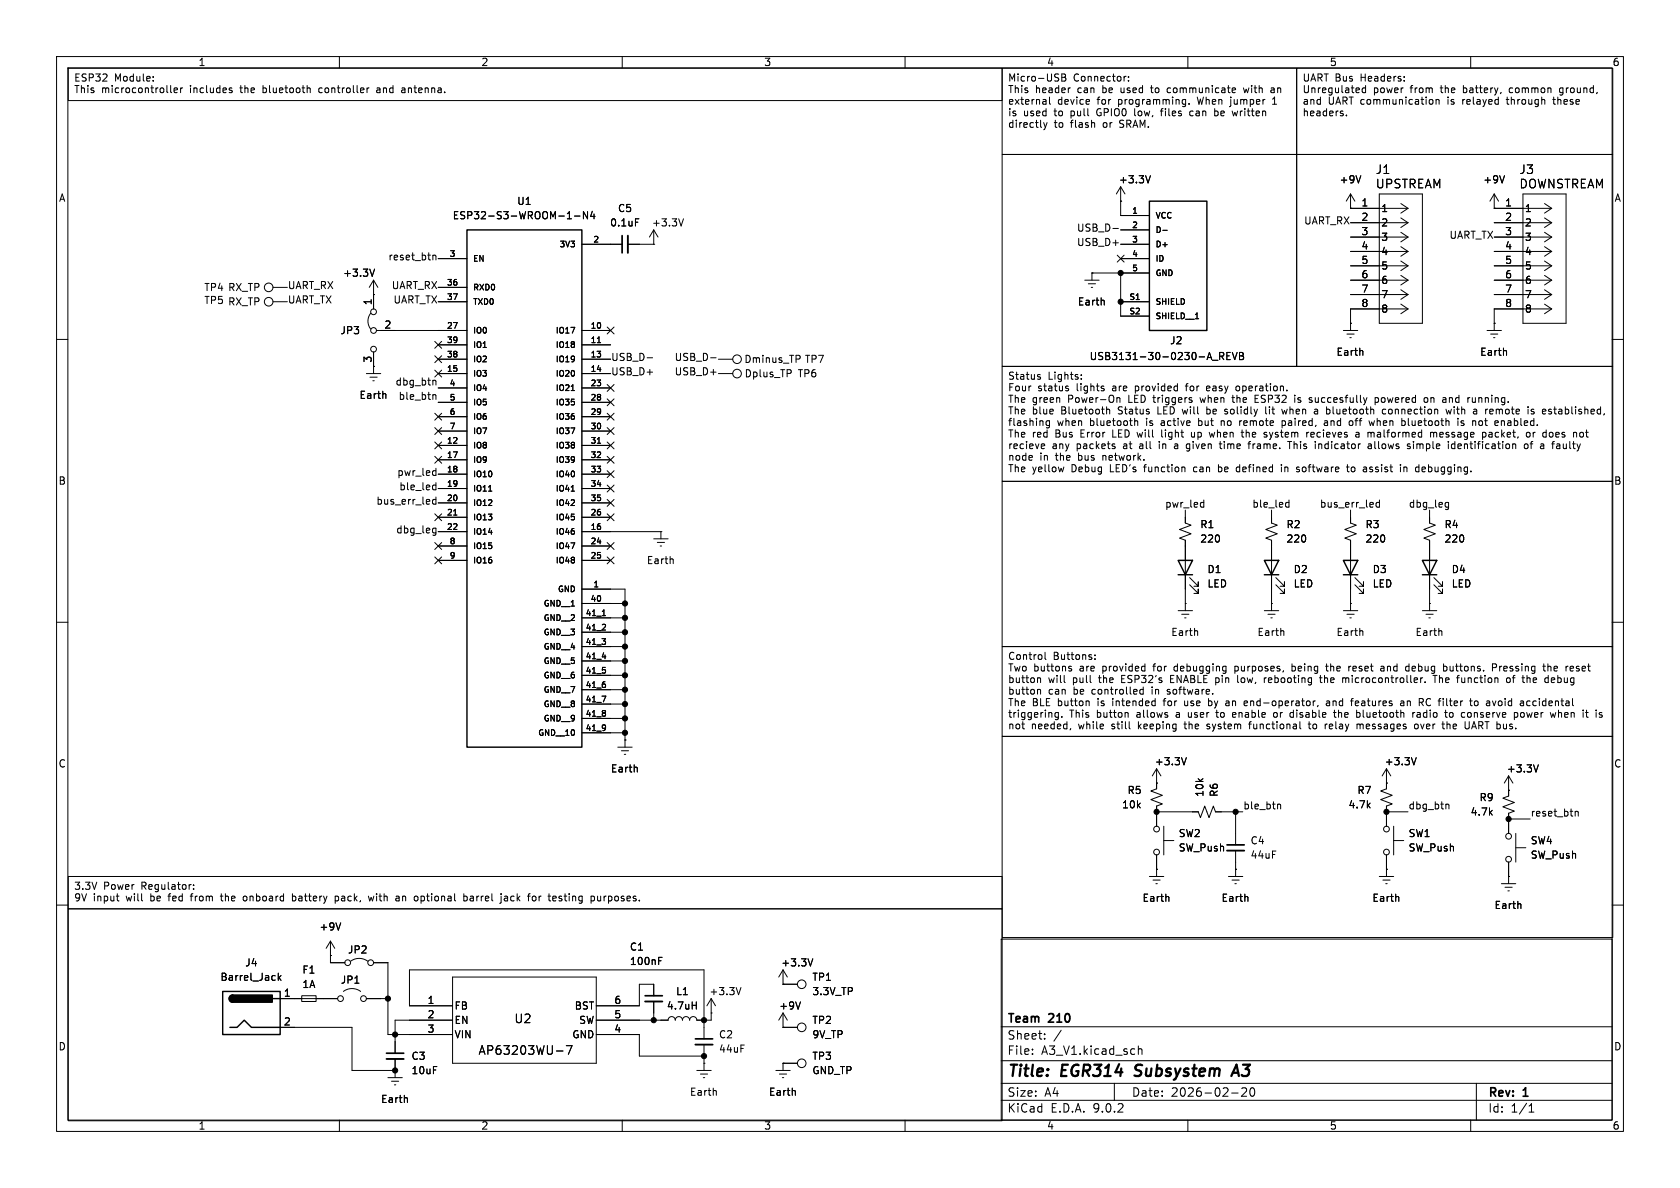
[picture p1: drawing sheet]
<svg xmlns="http://www.w3.org/2000/svg" width="297mm" height="210mm" viewBox="0 0 297 210" stroke-linecap="round" stroke-linejoin="round" font-family="sans-serif">
<g fill="none" stroke="#000" stroke-width=".18">
<path d="M10 10h277v190h-277zM12 12h273v186h-273zM12.1 12.1h165.1v5.7h-165.1zM27.1 14.2v.1M27.1 13.6v.1M30.2 15.1v1.1l.2 .2M30.8 16l.6-.2-.1-.2-.3-.1-.2 .2v.6h.5M31.9 15.5v.9M32.3 15.5l-.4 .3M40.7 16h.3l.1 .2-.2 .2h-.3M40.7 15.5l.3 .1M54.7 15.5l.1 .2v.7"/>
<path d="M56.6 15.5l-.2 .3v.3l.2 .3M60 10v2M65.2 15.5l-.3 .3M67 15.5l-.4 .1M67.1 15.9h-.3l-.2 .2v.2l.5 .1M71.1 15.6h.4M71.6 15.8l-.4 .1-.2 .2 .2 .3 .4-.1M110 10v2M160 10v2M177.2 12.1h52v15.2h-52zM184.9 17.6v.8M184.9 18.4h-.1"/>
<path d="M184.9 17.9h-.1M185.5 17.2v1l.2 .2M187.7 13.1h.4l.3 .2-.3 .4 .3 .1v.3l-.2 .2h-.5zM187.7 13.7h.4M189.1 15.5h.1M199.1 13.5l-.3 .1M199.5 14.2v.1M199.5 13.6v.1M200.6 19.2v1.1l.2 .2M203.4 15.5h.5M203.6 15.1v1.2M205.3 19.4v1.1"/>
<path d="M206.8 15.5l-.3 .1-.2 .2 .1 .5 .4 .1M209.2 17.6h.4M209.6 18.4h-.4M209.6 17.6v1l-.1 .2-.3 .1M210 10v2M210.2 18.3v.1M210.9 19.7l-.3-.1-.3 .3 .2 .5h.4M214.7 19.7l.4-.1 .2 .3-.1 .5h-.5M214.7 19.2v1.3M217.6 18.7l-.3 .2M218.3 15.5l.1 .3-.6 .2M218.4 16.3l-.1 .1"/>
<path d="M218.8 19.6l-.2 .9-.3-.6M219.8 15.5l.3 .9 .2-.6 .3 .6M224.7 15.6h.5l.1 .8M225 18.4h.7M225 17.5l.3-.3v1.2M225.3 15.8l-.5 .1-.1 .2 .1 .3 .5-.1M229.2 12.1h55.9v15.2h-55.9zM241.4 15.1v1.3M241.4 15.6l-.3-.1-.3 .3 .1 .5h.5M248.2 14.2v.1M248.2 13.6v.1M252.9 17.6h.3l.1 .2v.5l-.4 .1"/>
<path d="M253.9 17.7l.2-.1h.3v.8M253.9 17.6v.8M260 10v2M266.3 17.6h.5M266.5 17.2v1.2M267.1 15.5l-.3 .3v.3l.3 .3M274.5 17.6h.5M274.7 17.2v1l.3 .2M275.8 16.7l.3 .1M276.2 15.5l-.4 .1-.1 .2 .1 .5 .4 .1M100.3 38.7h.7M101.6 38.2h.9"/>
<path d="M103.9 37.4v1.3l-.8-1.3v1.3M104.7 37.3l-.3 1h.8M105 37.8v.9M112.3 38.7h.6M120.8 38.7l-.4 1.2M177.2 27.3h52v37.5h-52zM184.5 21.7l.3 .8M184.8 22.5l-.3 .4M185.1 21.7l-.3 .8M198.1 35.6h.1M198.1 33l-.7 1.3M198.1 33l.8 1.3"/>
<path d="M198.1 33v5.1h5.1M203.4 31.1l-.4 1.2M229.2 27.3h55.9v37.5h-55.9zM238 20.4v.1M238.8 36.8h.1M238.8 36.8h10.1M238.8 39.4h10.1M238.8 34.3v2.5M238.8 34.3l-.8 1.3M238.8 34.3l.7 1.3M240.6 31.1l-.4 1.2M243.8 34.3h7.7v22.9h-7.7z"/>
<path d="M247.6 36l1.3 .8M247.6 38.5l1.3 .9M248.9 36.8l-1.3 .9M248.9 39.4l-1.3 .8M264.2 36.8h.1M264.2 36.8h10.1M264.2 39.4h10.1M264.2 34.3l-.8 1.3M264.2 34.3l.7 1.3M264.2 34.3v2.5M266 31.1l-.4 1.2M269.2 34.3h7.7v22.9h-7.7z"/>
<path d="M273 36l1.3 .8M273 38.5l1.3 .9M274.3 36.8l-1.3 .9M274.3 39.4l-1.3 .8M48.3 50.8h2.5M48.3 53.3h2.5M65.5 55.4a2.26 2.26 0 0 0 0 2.8M66 52.1h.1M66 49.5v5.1M66 49.5l.8 1.3M66 49.5l-.7 1.3M66.2 47.6l-.4 1.2"/>
<path d="M66.5 58.4h16M76.5 45.2l.2-.1 .3 .1 .1 .8M76.5 45.1v.9M77.5 50.8h5M77.5 45.7h5M77.5 53.3h5M102.9 43.2h7.1M102.9 58.4h5M107.3 57.8l1.3 1.2M108.6 57.8l-1.3 1.2M111 43.2h4.6M115.6 43.2h.1"/>
<path d="M115.6 40.6l-.8 1.3M115.6 40.6l.7 1.3M115.6 40.6v2.6M191.8 49.5h2.5M192.4 50.2h1.3M192.9 50.8h.3M193 48.3h.1M193 48.3v1.2M193 48.3h10.2M195.2 53.1v.8M196.7 40.4h1M197.5 45.1l1.2 1.2"/>
<path d="M198.1 48.3v7.6h5.1M198.1 40.6h5.1M198.1 43.2h5.1M198.1 45.7h5.1M198.1 53.3h5.1M198.7 45.1l-1.2 1.2M205.6 40.7h.7M211.3 56.3h.6M237.5 58.4h2.5M238.1 59.1h1.3M238.6 59.7h.3M238.8 57.2h.1"/>
<path d="M238.8 49.5h10.1M238.8 41.9h10.1M238.8 44.5h10.1M238.8 47h10.1M238.8 52.1h10.1M247.6 41.1l1.3 .8M247.6 43.6l1.3 .9M247.6 46.1l1.3 .9M247.6 48.7l1.3 .8M247.6 51.2l1.3 .9M247.6 53.8l1.3 .8M248.9 41.9l-1.3 .9"/>
<path d="M248.9 44.5l-1.3 .8M248.9 47l-1.3 .8M248.9 49.5l-1.3 .9M248.9 52.1l-1.3 .8M248.9 54.6h-10.1v3.8M248.9 54.6l-1.3 .9M262.9 58.4h2.5M263.5 59.1h1.3M264 59.7h.3M264.2 57.2h.1M264.2 49.5h10.1M264.2 41.9h10.1"/>
<path d="M264.2 44.5h10.1M264.2 47h10.1M264.2 52.1h10.1M273 41.1l1.3 .8M273 43.6l1.3 .9M273 46.1l1.3 .9M273 48.7l1.3 .8M273 51.2l1.3 .9M273 53.8l1.3 .8M274.3 54.6h-10.1v3.8M274.3 41.9l-1.3 .9M274.3 44.5l-1.3 .8"/>
<path d="M274.3 47l-1.3 .8M274.3 49.5l-1.3 .9M274.3 52.1l-1.3 .8M274.3 54.6l-1.3 .9M10 60h2M64.8 66h2.5M65.4 66.7h1.3M65.9 67.3h.3M66 64.8h.1M66 62.2v3.8M68.2 69.6v.8M76.6 69.8h.4l.1 .8"/>
<path d="M76.7 67.2l.4 .2v.7M76.9 60.4l1.2 1.2M76.9 78.1l1.2 1.2M76.9 73.1l1.2 1.2M76.9 75.6l1.2 1.2M76.9 62.9l1.2 1.2M76.9 65.4l1.2 1.2M77.5 61h5M77.5 63.5h5M77.5 66h5M77.5 68.6h5M77.5 71.1h5"/>
<path d="M77.5 73.7h5M77.5 76.2h5M77.5 78.7h5M78.1 60.4l-1.2 1.2M78.1 78.1l-1.2 1.2M78.1 73.1l-1.2 1.2M78.1 75.6l-1.2 1.2M78.1 62.9l-1.2 1.2M78.1 65.4l-1.2 1.2M101 69h.6M102.9 61h5M102.9 63.5h5"/>
<path d="M102.9 66h5M102.9 68.6h5M102.9 71.1h5M102.9 73.7h5M102.9 76.2h5M102.9 78.7h5M105.6 60.6h.6M105.6 78.4h.6M107.3 78.1l1.3 1.2M107.3 75.6l1.3 1.2M107.3 68l1.3 1.2M107.3 73.1l1.3 1.2"/>
<path d="M107.3 70.5l1.3 1.2M108.6 78.1l-1.3 1.2M108.6 75.6l-1.3 1.2M108.6 68l-1.3 1.2M108.6 73.1l-1.3 1.2M108.6 70.5l-1.3 1.2M114.4 63.2h1M125.6 63.2h1M127 63.5h2.5M127 66h2.5M139.8 65.5v.4M141.2 62.8l.3 .3-.1 .3-.2 .1"/>
<path d="M177.2 64.8h107.9v20.3h-107.9zM183.6 66.6l.3 .1 .1 .2-.2 .1h-.3M183.6 66.2l.3 .1M184.3 78.5h.3l.1 .3-.6 .1M184.6 79.3h-.3M185.5 74.4v1l-.2 .2h-.3M185.5 74.4h-.3l-.3 .2 .2 .6h.4M188.6 68.7h.3v.2l-.2 .2h-.2M191.2 66.9v.1M191.2 66.3v.1M195 68.7l.2 .1-.2 .3M195 68.2l.2 .1"/>
<path d="M195.6 72.5l.2-.2 .3 .1 .1 .8M197.1 78.9v.4M197.4 70.3v.8M197.4 70.4l.2-.1h.3l.1 .8M200.6 74.5l.2-.1h.3v.8M200.6 74v1.2M204.9 78v.2M204.9 78.5v.8M205.4 76v1.1l.2 .2M208.1 78.8h-.3l-.2 .2 .1 .3h.4M209.5 68.2h.5M209.8 67.9l-.1 1.2"/>
<path d="M210 78.5h.3M210.3 79.6l-.4 .1M210.3 79.3h-.3M210.6 76.4l.1 .8 .3 .1 .2-.2M211.9 74v1.2M211.9 75.2h.1M212 74.4h-.1M212.1 70.3l.3 .8M213.4 71.9v1.3M213.4 73.1l.3 .1M213.7 72.3l-.3 .1M213.7 68.2h-.2l-.2 .2 .1 .6 .3 .1"/>
<path d="M213.9 68.5l-.6 .2M214.4 63.7h.9M214.7 76.4l-.2 .9-.2-.6-.3 .6M215.5 78.5h.5M215.6 63l.6-.1 .1-.2v-.3l-.7-.1v1.3M215.7 78v1.1l.3 .2M215.9 74.4v.8M215.9 63l.4 .6M216.3 74.4l-.4 .1M216.7 72.3l.3 .1M216.7 72.8l.3 .1M216.9 62.9h.4"/>
<path d="M217 73l-.1 .2h-.3M217.5 62.3h-.6v1.3h.6M217.9 62.3l.4 1.3 .4-1.3M218 69.9v1.1l.3 .1M218.5 68.8l.2 .3 .3-.1M219 68.3l-.3-.1-.2 .3M219.1 62.3h.5l.2 .2-.2 .4 .2 .1 .1 .3-.3 .3h-.5zM219.1 62.9h.5M219.4 76.4h.5M219.8 77.3h.1M220.3 76v1.3M220.5 76.4l-.2 .1"/>
<path d="M220.6 78.5h.5M221.5 78.5v.8M221.6 78.5l-.1 .2M221.9 69.9v1.2h.6M223.8 71.9v1.1l.1 .2M224.4 72.3v.9M224.4 76.4l.3 .9M224.6 77.6l-.2 .1M226.6 72.3l.2 .9 .3-.6 .2 .6 .3-.9M226.7 74.4h.3l.3 .2-.2 .6h-.4M226.7 74.4v1.2M228 78v1.3"/>
<path d="M228.8 78v1.3M228.9 69.9v.1M229.4 71.1h.4M229.6 70.3l-.2 .2 .2 .2M231.7 76.6l.1 .6h.5M231.9 70.8v.3M232.3 76.6v.1l-.6 .1M232.9 72.5v.7M232.9 73.1l-.1 .1M232.9 72.6l-.1 .1M233.3 78.5l.4 .1v.7M234.2 74.4h.4l.1 .8"/>
<path d="M234.5 71.9v1.3M234.7 74.7h-.4l-.2 .2 .2 .3h.4M235.7 71.9v1.1l.2 .2M238.9 74.4l.3 .2v.4l-.3 .2M239.5 74.4h.5M239.8 76.4h.3l.2 .2v.7M240.3 77.2l-.5 .1M240.3 76.7l-.5 .1M240.9 62v.8M241.9 78.5h.5v.8M242.4 78.8h-.4l-.2 .2 .2 .3h.4M243 74.4l-.3 .8"/>
<path d="M243 78v1.1l.2 .2M243.1 70.3h.4l.2 .2-.1 .6h-.5M243.1 70.3v1.3M243.7 76.4l-.2 .1M243.7 76.8l-.2 .2 .2 .3M244.3 70.4v.6M244.4 72.5v.6l.2 .1 .4-.1M245.5 72.5v.6l.2 .1 .3-.1M249 74v1l.2 .2M249.9 78.5v.8M250.5 78.5v.8M250.5 78.5v.1"/>
<path d="M252 70.3h.3l.1 .2v.5l-.4 .1M252.9 76.5l.4-.1 .1 .2M253 70.3v.8M253.1 70.3l-.1 .1M253.4 76.6l.2-.2 .3 .1 .1 .8M253.4 76.6v.7M255 76.4h-.3l-.2 .2 .1 .6 .4 .1M255.1 76.7l-.6 .1M255.6 72.3l.3 .9 .2-.6 .3 .6 .2-.9M256.2 70.3v.8M256.6 70.3l-.4 .1M256.7 79.3h.5"/>
<path d="M257.1 72.3v.9M257.2 78v1.3M257.7 74.4v.8M257.7 78.6l.1 .7h.4M258.3 78.8l-.6 .1M258.8 74.4h-.3l-.2 .2v.1l.5 .2v.3h-.5M260.8 71l-.3 .1M260.8 70.3v.8M261.7 74.4h.3l.1 .2-.1 .5-.3 .1M263.2 76.5h.5l.1 .8M263.8 76.7l-.4 .1-.2 .2 .2 .3 .4-.1M265.8 74.4l.2 .2v.6"/>
<path d="M266.3 62v.8M269.5 78.6v.5l.2 .2h.3l.1-.2v-.5M270.5 78.5h.5M270.7 78.2v1.1M270.9 78h.1M271 76.4v.9M271.4 76.4l-.4 .3M273.3 76v1.3M274.3 78.5h.5M274.5 78.2v1.1M274.7 72.3h.5M274.9 71.9v1.1l.3 .2"/>
<path d="M275.5 76.4h-.3l-.2 .2 .1 .6 .4 .1M275.6 76.7l-.6 .1M276.9 78.5v.8M276.9 79.2l-.2 .1M280.3 76.4h.5M280.5 76v1.1l.3 .2M285 60h2M76.7 85.7l.4 .1M76.7 83.2l.4 .1M76.7 93.4h.4M76.9 90.8l1.2 1.2M76.9 80.7l1.2 1.2"/>
<path d="M76.9 95.9l1.2 1.2M76.9 98.5l1.2 1.2M77.1 82.8v1.3M77.1 85.3v1.3M77.1 87.9v1.2M77.1 93.4v1l-.2 .2h-.3M77.1 88.3h-.4l-.2 .2 .1 .6h.5M77.1 86.5l-.4 .1M77.1 84l-.4 .1M77.1 94.1l-.4 .1M77.5 96.5h5M77.5 81.3h5"/>
<path d="M77.5 83.8h5M77.5 86.4h5M77.5 88.9h5M77.5 91.4h5M77.5 94h5M77.5 99.1h5M78.1 90.8l-1.2 1.2M78.1 80.7l-1.2 1.2M78.1 95.9l-1.2 1.2M78.1 98.5l-1.2 1.2M80.2 91.1h.6M86.4 86.8h.6"/>
<path d="M101 86.8h.6M102.9 96.5h5M102.9 81.3h5M102.9 83.8h5M102.9 86.4h5M102.9 88.9h5M102.9 91.4h5M102.9 94h13.9M102.9 99.1h5M107.3 85.8l1.3 1.2M107.3 98.5l1.3 1.2M107.3 95.9l1.3 1.2"/>
<path d="M107.3 90.8l1.3 1.2M107.3 88.3l1.3 1.2M107.3 83.2l1.3 1.2M107.3 80.7l1.3 1.2M108.6 85.8l-1.3 1.2M108.6 98.5l-1.3 1.2M108.6 95.9l-1.3 1.2M108.6 90.8l-1.3 1.2M108.6 88.3l-1.3 1.2M108.6 83.2l-1.3 1.2M108.6 80.7l-1.3 1.2M115.6 95.3h2.5"/>
<path d="M116.2 95.9h1.3M116.7 96.5h.3M116.8 94h.1M116.8 94v1.3M119 98.9v.7M177.2 85.1h107.9v29.2h-107.9zM188.1 82.6l-.3 .8M209.4 82.6l.1 .8M209.5 90.2v2.3l1.1 .3-2.1 .8 2.1 .8-2.1 .7 1 .4v12.5M211.2 82.6l-.2 .2v.4l.2 .2M212.5 88.8l.3 .1M212.8 88.4v1.3"/>
<path d="M212.8 89.6l-.3 .1M215.4 82.1v1.3M215.4 83.3l.4 .1M215.8 82.6h-.4M218.7 82.6h.5M218.7 83.3h.5M224.8 90.2v2.3l1 .3-2 .8 2 .8-2 .7 1 .4v12.5M226.5 82.1v.2M226.5 82.6v.8M227.1 82.6v.8M227.3 82.6l-.2 .1M227.5 88.8l.4 .1"/>
<path d="M227.9 89.6l-.4 .1M227.9 88.4v1.3M229.6 83l.1 .2-.1 .2M229.6 82.6h.1M238 82.6h.5M238.2 82.1v1.1l.3 .2M238.8 90.2v2.3l1 .3-2.1 .8 2.1 .8-2.1 .7 1.1 .4v12.5M239.3 82.6h-.3l-.1 .2v.5l.4 .1M242.1 83.3l.4 .1M242.5 82.6l-.4 .1 .1 .2 .3 .1M243.9 88.9l-.4-.1-.2 .3 .1 .5h.5M243.9 88.4v1.3"/>
<path d="M248.2 82.7l.2-.1h.3v.8M248.2 82.6v.8M251.5 82.6h.3l.2 .1M251.5 83.3h.4M252 82.9l-.6 .1M252.7 90.2v2.3l1 .3-2 .8 2 .8-2 .7 1 .4v12.5M255.7 88.8l.4 .1M256.1 89.6l-.4 .1M256.1 88.8v1l-.1 .2-.3 .1M10 110h2M102.9 104.1h7.6v28M102.9 106.7h7.6"/>
<path d="M102.9 109.2h7.6M102.9 111.8h7.6M102.9 114.3h7.6M102.9 116.8h7.6M102.9 119.4h7.6M106.4 111.4h.7M106.4 112.9h.7l-.4 .4M106.5 108.8h.6M106.5 116.1h.6M107 110.5v.3M107 113.4v.4M107 118.5v.4"/>
<path d="M177.2 114.3h107.9v15.9h-107.9zM183.5 119.9h.4l.1 .8M184.7 115.3v1.1l.2 .2M189 118.1l.5 .3-.1 .2h-.4M189 117.8h.4M193.6 116.5v.1M193.6 115.8v.1M206.9 120h.5M207.5 119.4h-.6v1.3h.6M207.7 117.8l-.2 .2 .2 .6M208.3 108h2.5M208.9 108.6h1.3"/>
<path d="M209.4 109.2h.3M209.5 106.7h.1M210.3 103.4l1.5 1.5v-.8v.8h-.7M210.3 102.1l1.5 1.5v-.7v.7h-.7M211.7 111.6v.7M218.3 118.6h.4M218.3 117.8v1.2M218.7 117.8h-.4M218.8 119.4v1.1l.2 .2M223.5 119.8v.9M223.5 108h2.6M223.6 119.9l-.1 .2"/>
<path d="M224.2 108.6h1.2M224.2 120l.1 .6M224.7 109.2h.2M224.8 106.7h.1M225.6 103.4l1.5 1.5v-.8v.8h-.8M225.6 102.1l1.5 1.5v-.7v.7h-.8M226.9 111.6l.1 .7M228.4 117.8h.4l.2 .1M228.4 117.3v1.3M229 118.5l-.2 .1h-.4M233.4 119.4v1.1l.3 .2M234.2 119.4v1.3"/>
<path d="M234.3 117.8h.5M234.3 119.8l-.1 .1M234.5 117.3v1.1l.3 .2M237.5 108h2.5M237.8 119.9l.1 .1M237.9 120l.2-.2 .3 .1 .1 .8M237.9 120v.7M238.1 108.6h1.3M238.6 109.2h.3M238.7 117.8h.1M238.8 106.7h.1M239.5 103.4l1.5 1.5v-.8v.8h-.7"/>
<path d="M239.5 102.1l1.5 1.5v-.7v.7h-.7M239.6 117.8h-.2l-.2 .2v.6h.4M239.8 118.1l-.6 .1M240.9 111.6v.7M244.3 117.8h.2l.2 .2v.6M244.7 118.6h-.4M244.7 118.1h-.4M250.1 117.8h-.3l-.2 .2 .1 .6h.4M250.2 118.1l-.6 .1M251.5 108h2.5M252.1 108.6h1.3M252.6 109.2h.3"/>
<path d="M252.7 106.7h.1M253.5 103.4l1.5 1.5v-.8v.8h-.7M253.5 102.1l1.5 1.5v-.7v.7h-.7M253.7 119.4v1.3M254.5 119.4v1.3M254.8 111.6l.1 .7M256.4 117.8v.8h.4M259 119.8v.9M263.9 117.3h.4l.3 .3-.1 .4h-.6M265.1 117.8v.8M265.5 117.8l-.4 .2M266.9 119.9v.6l-.1 .2-.4-.2"/>
<path d="M267.5 119.6v1.1M271 120l.1 .6M273.6 117.9l.2-.1h.3l.1 .8M273.6 117.3v1.3M274.7 119.8l.2 .3-.6 .1M274.8 117.8v.8M275.3 118.1l-.6 .1M278.7 118.6h.3M279 117.8l-.3 .2v.1l.3 .1M285 110h2M102.9 121.9h7.6M102.9 124.5h7.6"/>
<path d="M102.9 127h7.6M102.9 129.5h7.6M106.4 123.1h.7l-.4 1M107 121v.4M107 125.7v.2M107 126.1v.4M107 128.2v.7M107.1 128.6l-.1 .1M109.2 132.1h2.6M109.9 132.7h1.2M110.4 133.4h.2M110.5 130.8h.1"/>
<path d="M112.6 135.7l.1 .8M177.2 130.2h107.9v35.5h-107.9zM183.5 121.9h.4l.1 .8M187.1 126v1l-.2 .2h-.3M187.1 126h-.4l-.2 .2 .1 .5h.5M187.7 126.7v.1M188.2 120.6l.1 .1M189.3 128.8l-.1 .2M192.5 124l.1 .8M199.4 126v.8M202.1 121.9h-.4l-.2 .2 .1 .5h.5M202.1 121.4v1.3"/>
<path d="M204.5 135.9v3.5l-1 .4 2 .8-2 .8 2 .7-1 .4v3.6M204.5 138.4h.1M204.5 135.9l-.8 1.3M204.5 135.9l.7 1.3M205.6 123.9h.5M205.8 123.7v1.1M206.3 122.6l.2 .1M206.5 121.9l-.2 .1 .2 .3M209.3 128h.5M209.4 123.9v.7l.4 .2M209.5 127.6v1.2M209.7 133.9l-.4 1.3"/>
<path d="M210.1 126v.6l.2 .2M213.4 128.8h.3M213.7 124l.3-.1 .2 .1M213.7 123.5v1.3M213.7 128l-.3 .2v.2h.3M214.2 124.6l-.2 .2-.3-.1M215.1 125.5v1.1l.3 .2M217.1 123.9l.2 .2v.7M217.3 124.7l-.4 .1M217.3 124.2l-.4 .1M217.9 126.7h.5M217.9 126h.5"/>
<path d="M218.5 126.3l-.6 .1M220.4 123.9l.2 .3-.7 .1M220.5 124.7l-.1 .1M220.7 128h.5M220.9 127.8v1M224.8 120.1l-.6 .1M225.2 126.1l-.1 .5 .3 .2 .3-.1 .1-.1v-.5M228.7 125.5v1.3M228.7 126.7l-.2 .1M231.3 128h.4M231.4 127.6v1.1l.3 .1M232.4 123.9h.1"/>
<path d="M233 124.7l-.1 .2M234.5 124h.5l.1 .8M235.1 124.2l-.5 .1-.1 .2 .1 .3 .5-.1M235.4 128h-.2l-.2 .2 .1 .6h.3M235.6 128.3l-.6 .1M235.7 126h.5M235.9 125.5v1.1l.3 .2M236.6 125.5v1.3M237 126l-.4 .1M239.6 124.1l.2-.2h.2l.2 .2M239.6 124.6l.2 .2 .3-.1M240.1 128l.3 .2"/>
<path d="M240.2 124.2l-.6 .1M240.4 128.2l.2-.2 .3 .1 .1 .7M240.4 128.2v.6M241 125.5v1.1l.2 .2M245.1 138.4h.1M245.1 135.9v3.5l-1 .4 2 .8-2 .8 2 .7-1 .4v3.6M245.1 135.9l-.8 1.3M245.1 135.9l.8 1.3M247.6 124h.5l.1 .8M247.6 124.7h.6M248.2 124.2l-.6 .1M248.8 123.9v.9"/>
<path d="M249.2 123.9l-.4 .1M249.8 126v.8M250.1 126l-.3 .2M250.1 128.1l.4-.1 .2 .2-.1 .6h-.3l-.2-.1M250.4 133.9l-.5 1.3M250.5 126h.5l.1 .8M251.1 126.3h-.4l-.2 .2 .2 .3 .4-.1M251.2 128l.3 .8M251.6 123.6l-.7-.1v1.3M251.9 120.5v.2M252.1 124.2l.3 .5h.4M252.8 123.5h-.4l-.3 .5"/>
<path d="M255.1 127.6v1.1M255.8 127.6v1.2M256 128l.4 .2v.6M256.2 126.2l.3-.2h.3l.1 .2-.1 .5-.3 .1-.3-.2M259 120.5l-.1 .1M259.7 126h.3l.1 .2-.1 .5-.3 .1M260.2 128.8l.4-1.2 .4 1.2M260.3 128.5h.6M260.8 124l.3-.1 .2 .2-.1 .6h-.4M265.1 123.9l-.2 .2v.4l.2 .3M266.7 137.2v3.5l-1 .4 2 .8-2 .7 2 .8-1 .4v3.5M266.7 139.7h.1"/>
<path d="M266.7 137.2l-.8 1.2M266.7 137.2l.8 1.2M268.9 126.1l.2-.1 .3 .1 .1 .5-.1 .1-.3 .1-.2-.1zM270.4 123.9l.1 .1M270.5 124.7l-.1 .1M271.5 123.9l-.4 .1-.1 .1v.5l.5 .2M271.7 120.1l-.7 .1M272 135.2l-.5 1.3M274.8 120.6l-.1 .1M275.5 125.5v1.3M275.7 126l.4 .1v.7M282.2 125.5v.1"/>
<path d="M282.2 126v.8M12.1 154.9h165.1v5.8h-165.1zM20.6 158.4h.4M20.8 159.2l.2 .1M33.6 158.4h.5M33.7 156.4h.1M33.9 158.1l-.1 1.2M34.2 157.1v.1M34.2 156.4v.1M38.9 158.4h.5M39.1 158v1.1l.3 .2M43.5 158.5l-.3-.1-.2 .3 .1 .4 .1 .2 .3-.1"/>
<path d="M51.7 158.5l.4-.1 .2 .3-.1 .5h-.5M51.7 158v1.3M59.3 158.5l.3-.1 .3 .3-.2 .5h-.4M59.3 158.4v1.3M66.1 158.4l-.2 .9-.3-.6-.2 .6M70.5 158.5l.1 .8M70.6 159.2l-.2 .1M70.6 158.7l-.2 .1M71.2 158.4v.9M71.4 158.4l-.2 .1M74.4 159.2l.4 .1M74.4 158.4v1.3"/>
<path d="M74.8 158.4l-.4 .1M82 158.5l.4-.1 .2 .3-.1 .5h-.5M83.1 158.5h.5l.1 .8M83.7 158.7l-.4 .1-.2 .2 .2 .3 .4-.1M89.2 158.5h.5v.8M89.2 159.2h.5M89.7 158.7l-.5 .1M90.4 158.5l-.1 .2 .1 .5M95.3 158.4v.9M95.5 158.4l-.2 .3M99.3 158.5l-.3-.1-.2 .3 .6 .3M99.4 159.1l-.2 .2-.4-.1"/>
<path d="M105.6 158.4l.1 .8 .3 .1 .2-.2M106.2 158.4v.9M106.8 158.4v.9M107 158.4l-.2 .3M203.2 154.9h2.5M203.8 155.6h1.3M204.3 156.2h.3M204.5 143.5h7.3l.4 1 .8-2 .7 2 .8-2 .4 1h4.8M204.5 153.7h.1M204.5 151.1v3.8M205.7 148.6h1.8M205.7 146.1v5"/>
<path d="M206.6 158.5v.8M217.2 154.9h2.5M217.8 155.6h1.3M218.3 156.2h.3M218.4 153.7h.1M218.4 143.5v5.9M218.4 150.4v4.5M220.6 158.5v.8M225.9 142.2h.4l.1 .8M243.8 154.9h2.6M244.5 155.6h1.2M245 156.2h.2"/>
<path d="M245.1 153.7h.1M245.1 151.1v3.8M245.1 143.5h3.8M246.4 148.6h1.8M246.4 146.1v5M247.2 158.5l.1 .8M255.8 142.2l.4 .1v.7M265.4 156.2h2.6M266.1 156.8h1.2M266.6 157.5h.2M266.7 154.9h.1M266.7 152.4v3.8"/>
<path d="M266.7 144.8h3.8M268 149.9h1.7M268 147.3v5.1M268.8 159.8l.1 .8M278.5 143.4v.9M278.5 143.5l.2-.1 .3 .1v.8M10 160h2M12.1 160.7h165.1v37.4h-165.1zM49.2 172v1.3M49.3 172.8l.4 .5M49.5 176.5h10.2M49.7 172.5l-.5 .4"/>
<path d="M53.3 176h2.6v1h-2.6zM58.4 168.9h.1M58.4 166.4l-.7 1.2M58.4 166.4l.8 1.2M58.4 166.4v3.8h2.6M60.2 163.1l-.4 1.3M60.7 175.3a2.54 2.54 0 0 1 3.1 0M62 169.9a2.54 2.54 0 0 1 3 0M64.8 176.5h3.8M66 170.2h2.6v12.7h11.4M80 172.7h25.4v15.3h-25.4zM80 177.8h-7.6v-6.3h52.1v12.1"/>
<path d="M115.6 176v-2h-2.6v3.8h-7.6M115.6 177v3.3M116.4 169.8h.5M116.4 169.2h.6M122.4 177.7h.7M123.1 177.1v1.3M125.7 176.5v3.8h-2.5a.64 .64 0 0 0-.6-.6 .64 .64 0 0 0-.7 .6 .64 .64 0 0 0-.6-.6 .64 .64 0 0 0-.7 .6 .64 .64 0 0 0-.6-.6 .64 .64 0 0 0-.6 .6 .64 .64 0 0 0-.7-.6 .64 .64 0 0 0-.6 .6h-12.7M125.7 179.1h.1M125.7 176.5l-.7 1.3M125.7 176.5l.8 1.3M131 174.6l-.4 1.2M138.4 174h.1"/>
<path d="M138.4 174h2.6M138.4 171.5l-.7 1.2M138.4 171.5l.8 1.2M138.4 171.5v2.5M138.4 179.1v2.5M138.4 179.1l-.7 1.2M138.4 179.1l.8 1.2M141.5 177.1l-.4 1.3M143.7 169.5l-.4 1.3M177 166h108v32h-108zM285 160h2M49.5 181.6h12.7v7.6h7.6"/>
<path d="M60 198v2M68.6 190.5h2.5M69.2 191.1h1.3M69.7 191.8h.3M69.8 189.2h.1M69.8 187.2v3.3M72 194.1v.8M80 180.3h-10.2v5.9M98.4 185.8h1.1M100.1 184.8h1l-.6 1.6M105.4 182.9h7.6v3.8h11.5M110 198v2"/>
<path d="M123.2 189.2h2.5M123.8 189.9h1.3M124.3 190.5h.3M124.5 188h.1M124.5 184.7v4.5M126.6 192.8v.8M137.2 189.2h2.5M137.8 189.9h1.3M138.3 190.5h.3M138.4 181.6h.1M138.4 188h.1M138.4 188h2.6"/>
<path d="M138.4 181.6h2.6M138.4 188v1.2M140.5 192.8l.1 .8M160 198v2M177 194.5h108M177 191.5h108M177 187.5h108M177 181.5h108M182.5 186.3v.1M182.5 185.5v.1M184.7 183.6v.1M184.7 182.8v.1"/>
<path d="M187.6 182.1l-1.3 2M197 191.5v3M201.2 184.9v1.5M201.2 185.5l.3-.1 .3 .1 .1 .9M210 198v2M217.7 193.2h1.2M219.5 192.4l.6-.1 .2 .1 .1 .3-.9 1.1h.9M221.1 192.4l.2-.1a.81 .81 0 0 1 .6 .6 .81 .81 0 0 1-.3 .8l-.1 .1a.81 .81 0 0 1-.4-1.4zM260 198v2M261 191.5v6.5M270.3 196.6h.9M270.3 195.5l.4-.4v1.5"/>
<circle cx="47.5" cy="53.3" r=".76"/>
<circle cx="47.5" cy="50.8" r=".76"/>
<circle cx="66" cy="55.1" r=".51"/>
<circle cx="66" cy="58.4" r=".51"/>
<circle cx="66" cy="61.7" r=".51"/>
<circle cx="130.3" cy="63.5" r=".76"/>
<circle cx="130.3" cy="66" r=".76"/>
<circle cx="204.5" cy="150.6" r=".51"/>
<circle cx="204.5" cy="146.6" r=".51"/>
<circle cx="245.1" cy="150.6" r=".51"/>
<circle cx="245.1" cy="146.6" r=".51"/>
<circle cx="266.7" cy="147.8" r=".51"/>
<circle cx="266.7" cy="151.9" r=".51"/>
<circle cx="60.2" cy="176.5" r=".51"/>
<circle cx="61.5" cy="170.2" r=".51"/>
<circle cx="64.3" cy="176.5" r=".51"/>
<circle cx="65.5" cy="170.2" r=".51"/>
<circle cx="141.7" cy="174" r=".76"/>
<circle cx="141.7" cy="181.6" r=".76"/>
<circle cx="141.7" cy="188" r=".76"/>
</g>
<path d="M200.6 190.1l.2 .1M200.9 188.4l-.2 .2 .1 .4M217.7 190.2l.9-2 .4 2M217.9 189.6h1" fill="none" stroke="#000" stroke-width=".4"/>
<g fill="none" stroke="#000" stroke-width=".25">
<path d="M203.2 35.6h10.2v22.8h-10.2zM82.5 40.6h20.4v91.5h-20.4zM208.3 99.1h2.5l-1.3 2.5zM223.5 99.1h2.6l-1.3 2.5zM237.5 99.1h2.5l-1.2 2.5zM251.5 99.1h2.5l-1.3 2.5zM208.3 101.6h2.5M223.5 101.6h2.6M237.5 101.6h2.5M251.5 101.6h2.5M39.4 175.3h10.1v7.6h-10.1zM41.1 175.9a.64 .64 0 0 0-.6 .6 .64 .64 0 0 0 .6 .7"/>
<path d="M48.3 176.5h1.2M40.6 181.6h1.3l1.3-1.3 1.2 1.3h5.1"/>
</g>
<path d="M110 41.7v3M216.9 149.4h3.1M114 176h3.1M68.3 186.2h3.1M122.9 183.6h3.1" fill="none" stroke="#000" stroke-width=".3"/>
<path d="M111 41.7v3M216.9 150.4h3.1M114 177h3.1M68.3 187.2h3.1M122.9 184.7h3.1" fill="none" stroke="#000" stroke-width=".33"/>
<path d="M40.7 176.1l.4-.2v1.3a.63 .63 0 0 1-.5-.4 .63 .63 0 0 1 .1-.7zM41.1 175.9h7v1.3h-7z" fill="#000" stroke="#000" stroke-width=".25"/>
<g fill="#000" stroke="#000" stroke-width=".18">
<circle cx="198.1" cy="53.3" r=".46"/>
<circle cx="198.1" cy="48.3" r=".46"/>
<circle cx="110.5" cy="109.2" r=".46"/>
<circle cx="110.5" cy="106.7" r=".46"/>
<circle cx="110.5" cy="119.4" r=".46"/>
<circle cx="110.5" cy="116.8" r=".46"/>
<circle cx="110.5" cy="114.3" r=".46"/>
<circle cx="110.5" cy="111.8" r=".46"/>
<circle cx="110.5" cy="127" r=".46"/>
<circle cx="110.5" cy="124.5" r=".46"/>
<circle cx="110.5" cy="121.9" r=".46"/>
<circle cx="110.5" cy="129.5" r=".46"/>
<circle cx="204.5" cy="143.5" r=".46"/>
<circle cx="218.4" cy="143.5" r=".46"/>
<circle cx="245.1" cy="143.5" r=".46"/>
<circle cx="266.7" cy="144.8" r=".46"/>
<circle cx="68.6" cy="176.5" r=".46"/>
<circle cx="69.8" cy="182.9" r=".46"/>
<circle cx="69.8" cy="189.2" r=".46"/>
<circle cx="115.6" cy="180.3" r=".46"/>
<circle cx="124.5" cy="180.3" r=".46"/>
<circle cx="124.5" cy="186.7" r=".46"/>
</g>
<g font-size="2.8">
<text x="178" y="190.9">Title:</text>
<text x="187.7" y="190.9">EGR314</text>
<text x="201.5" y="190.9">Subsystem</text>
<text x="219.6" y="190.9">A3</text>
</g>
<g font-size="2.1">
<text x="243.1" y="31">J1</text>
<text x="243.1" y="33.5">UPSTREAM</text>
<text x="268.5" y="31">J3</text>
<text x="268.5" y="33.5">DOWNSTREAM</text>
<text x="90.9" y="181.1">U2</text>
<text x="178" y="184">Sheet:</text>
<text x="178" y="181.2">Team</text>
<text x="185.5" y="181.2">210</text>
<text x="84.5" y="186.7">AP63203WU-7</text>
<text x="178" y="186.7">File:</text>
<text x="184.1" y="186.7">A3_V1.kicad_sch</text>
<text x="178" y="196.9">KiCad</text>
<text x="178" y="194.1">Size:</text>
<text x="184.7" y="194.1">A4</text>
<text x="185.7" y="196.9">E.D.A.</text>
<text x="193.3" y="196.9">9.0.2</text>
<text x="200" y="194.1">Date:</text>
<text x="207" y="194.1">2026-02-20</text>
<text x="263" y="194.3">Rev:</text>
<text x="263" y="196.9">Id:</text>
<text x="267.1" y="196.9">1/1</text>
<text x="269.4" y="194.3">1</text>
</g>
<g font-size="1.8">
<text x="35" y="11.9">1</text>
<text x="85" y="11.9">2</text>
<text x="135" y="11.9">3</text>
<text x="185" y="11.9">4</text>
<text x="235" y="11.9">5</text>
<text x="285" y="11.9">6</text>
<text x="13" y="14.7">ESP32</text>
<text x="13" y="16.8">This</text>
<text x="17.9" y="16.8">microcontroller</text>
<text x="20.2" y="14.7">Module:</text>
<text x="33.7" y="16.8">includes</text>
<text x="42.8" y="16.8">the</text>
<text x="46.9" y="16.8">bluetooth</text>
<text x="57" y="16.8">controller</text>
<text x="67.5" y="16.8">and</text>
<text x="72.1" y="16.8">antenna.</text>
<text x="178.1" y="14.7">Micro-USB</text>
<text x="178.1" y="16.8">This</text>
<text x="183" y="16.8">header</text>
<text x="189.8" y="14.7">Connector:</text>
<text x="190.6" y="16.8">can</text>
<text x="195.2" y="16.8">be</text>
<text x="198.6" y="16.8">used</text>
<text x="204.2" y="16.8">to</text>
<text x="207.2" y="16.8">communicate</text>
<text x="221" y="16.8">with</text>
<text x="225.9" y="16.8">an</text>
<text x="230.2" y="14.7">UART Bus</text>
<text x="230.2" y="16.8">Unregulated</text>
<text x="240.6" y="14.7">Headers:</text>
<text x="242.8" y="16.8">power</text>
<text x="249.5" y="16.8">from</text>
<text x="255" y="16.8">the</text>
<text x="259.1" y="16.8">battery,</text>
<text x="267.5" y="16.8">common</text>
<text x="276.6" y="16.8">ground,</text>
<text x="178.1" y="18.8">external</text>
<text x="178.1" y="20.9">is</text>
<text x="178.1" y="22.9">directly</text>
<text x="180.9" y="20.9">used</text>
<text x="186.4" y="22.9">to</text>
<text x="186.5" y="20.9">to</text>
<text x="187" y="18.8">device</text>
<text x="189.4" y="22.9">flash</text>
<text x="189.6" y="20.9">pull</text>
<text x="194.1" y="18.8">for</text>
<text x="194.4" y="20.9">GPIO0</text>
<text x="195.3" y="22.9">or</text>
<text x="198" y="18.8">programming.</text>
<text x="198.4" y="22.9">SRAM.</text>
<text x="201.2" y="20.9">low,</text>
<text x="206.1" y="20.9">files</text>
<text x="211.4" y="20.9">can</text>
<text x="212.2" y="18.8">When</text>
<text x="216" y="20.9">be</text>
<text x="218.2" y="18.8">jumper</text>
<text x="219.4" y="20.9">written</text>
<text x="230.2" y="18.8">and</text>
<text x="230.2" y="20.9">headers.</text>
<text x="234.8" y="18.8">UART communication</text>
<text x="256.2" y="18.8">is</text>
<text x="259" y="18.8">relayed</text>
<text x="267.1" y="18.8">through</text>
<text x="275.5" y="18.8">these</text>
<text x="10.3" y="35.9">A</text>
<text x="197.7" y="32.6">+3.3V</text>
<text x="236.7" y="32.6">+9V</text>
<text x="262.1" y="32.6">+9V</text>
<text x="285.3" y="35.9">A</text>
<text x="79.9" y="39">ESP32-S3-WROOM-1-N4</text>
<text x="91.3" y="36.4">U1</text>
<text x="107.8" y="40.2">0.1uF</text>
<text x="109.2" y="37.7">C5</text>
<text x="115.2" y="40.2">+3.3V</text>
<text x="190.3" y="41.2">USB_D-</text>
<text x="230.5" y="39.9">UART_RX</text>
<text x="240.6" y="36.6">1</text>
<text x="240.6" y="39.1">2</text>
<text x="240.6" y="41.7">3</text>
<text x="244.1" y="37.7">1</text>
<text x="244.1" y="40.2">2</text>
<text x="266" y="36.6">1</text>
<text x="266" y="39.1">2</text>
<text x="266" y="41.7">3</text>
<text x="269.5" y="37.7">1</text>
<text x="269.5" y="40.2">2</text>
<text x="68.6" y="46.2">reset_btn</text>
<text x="190.3" y="43.7">USB_D+</text>
<text x="240.6" y="44.2">4</text>
<text x="240.6" y="46.7">5</text>
<text x="244.1" y="42.8">3</text>
<text x="244.1" y="45.3">4</text>
<text x="244.1" y="47.9">5</text>
<text x="256.2" y="42.4">UART_TX</text>
<text x="266" y="44.2">4</text>
<text x="266" y="46.7">5</text>
<text x="269.5" y="42.8">3</text>
<text x="269.5" y="45.3">4</text>
<text x="269.5" y="47.9">5</text>
<text x="36" y="53.9">TP5 RX_TP</text>
<text x="36" y="51.7">TP4 RX_TP</text>
<text x="50.8" y="53.9">UART_TX</text>
<text x="50.8" y="51.3">UART_RX</text>
<text x="60.6" y="49.1">+3.3V</text>
<text x="69.2" y="51.3">UART_RX</text>
<text x="69.5" y="53.9">UART_TX</text>
<text x="240.6" y="49.3">6</text>
<text x="240.6" y="51.8">7</text>
<text x="244.1" y="50.4">6</text>
<text x="244.1" y="52.9">7</text>
<text x="266" y="49.3">6</text>
<text x="266" y="51.8">7</text>
<text x="269.5" y="50.4">6</text>
<text x="269.5" y="52.9">7</text>
<text x="60.1" y="59.3">JP3</text>
<text x="65.8" y="54" transform="rotate(-90 65.8 54)">1</text>
<text x="67.9" y="58.2">2</text>
<text x="190.5" y="54.2">Earth</text>
<text x="240.6" y="54.4">8</text>
<text x="244.1" y="55.5">8</text>
<text x="266" y="54.4">8</text>
<text x="269.5" y="55.5">8</text>
<text x="65.8" y="64.2" transform="rotate(-90 65.8 64.2)">3</text>
<text x="107.9" y="64">USB_D-</text>
<text x="119.2" y="64">USB_D-</text>
<text x="131.5" y="64.4">Dminus_TP</text>
<text x="142.2" y="64.4">TP7</text>
<text x="192.5" y="63.9">USB3131-30-0230-A_REVB</text>
<text x="206.8" y="61.1">J2</text>
<text x="236.2" y="63.1">Earth</text>
<text x="261.6" y="63.1">Earth</text>
<text x="63.5" y="70.7">Earth</text>
<text x="69.8" y="68.2">dbg_btn</text>
<text x="70.4" y="70.8">ble_btn</text>
<text x="107.9" y="66.6">USB_D+</text>
<text x="119.2" y="66.6">USB_D+</text>
<text x="131.6" y="66.9">Dplus_TP</text>
<text x="140.9" y="66.9">TP6</text>
<text x="178.1" y="67.4">Status</text>
<text x="178.1" y="69.5">Four</text>
<text x="178.1" y="71.5">The</text>
<text x="182.5" y="71.5">green</text>
<text x="183.5" y="69.5">status</text>
<text x="185.3" y="67.4">Lights:</text>
<text x="188.9" y="71.5">Power-On</text>
<text x="190.4" y="69.5">lights</text>
<text x="196.9" y="69.5">are</text>
<text x="199.8" y="71.5">LED triggers</text>
<text x="201.1" y="69.5">provided</text>
<text x="210.3" y="69.5">for</text>
<text x="212.9" y="71.5">when</text>
<text x="214.2" y="69.5">easy</text>
<text x="218.8" y="71.5">the</text>
<text x="219.6" y="69.5">operation.</text>
<text x="222.9" y="71.5">ESP32</text>
<text x="230.1" y="71.5">is</text>
<text x="232.9" y="71.5">succesfully</text>
<text x="244.7" y="71.5">powered</text>
<text x="253.6" y="71.5">on</text>
<text x="257.1" y="71.5">and</text>
<text x="261.7" y="71.5">running.</text>
<text x="178.1" y="73.6">The</text>
<text x="178.1" y="75.6">flashing</text>
<text x="178.1" y="77.7">The</text>
<text x="182.5" y="73.6">blue</text>
<text x="182.5" y="77.7">red</text>
<text x="186.7" y="77.7">Bus</text>
<text x="186.9" y="75.6">when</text>
<text x="187.7" y="73.6">Bluetooth</text>
<text x="191.3" y="77.7">Error</text>
<text x="192.8" y="75.6">bluetooth</text>
<text x="197.1" y="77.7">LED will</text>
<text x="198" y="73.6">Status</text>
<text x="202.9" y="75.6">is</text>
<text x="205.1" y="73.6">LED will</text>
<text x="205.7" y="75.6">active</text>
<text x="206.2" y="77.7">light</text>
<text x="211.7" y="77.7">up</text>
<text x="212.5" y="75.6">but</text>
<text x="214.2" y="73.6">be</text>
<text x="215.1" y="77.7">when</text>
<text x="216.7" y="75.6">no</text>
<text x="217.6" y="73.6">solidly</text>
<text x="220.2" y="75.6">remote</text>
<text x="221" y="77.7">the</text>
<text x="225" y="73.6">lit</text>
<text x="225.1" y="77.7">system</text>
<text x="227.9" y="75.6">paired,</text>
<text x="228.1" y="73.6">when</text>
<text x="232.8" y="77.7">recieves</text>
<text x="234" y="73.6">a</text>
<text x="235.6" y="75.6">and</text>
<text x="236.4" y="73.6">bluetooth</text>
<text x="240.2" y="75.6">off</text>
<text x="241.8" y="77.7">a</text>
<text x="244" y="75.6">when</text>
<text x="244.1" y="77.7">malformed</text>
<text x="246.5" y="73.6">connection</text>
<text x="249.9" y="75.6">bluetooth</text>
<text x="255.3" y="77.7">message</text>
<text x="258" y="73.6">with</text>
<text x="260" y="75.6">is</text>
<text x="262.8" y="75.6">not</text>
<text x="263" y="73.6">a</text>
<text x="264.7" y="77.7">packet,</text>
<text x="265.3" y="73.6">remote</text>
<text x="267" y="75.6">enabled.</text>
<text x="272.7" y="77.7">or</text>
<text x="273" y="73.6">is</text>
<text x="275.8" y="73.6">established,</text>
<text x="275.9" y="77.7">does</text>
<text x="178.1" y="79.7">recieve</text>
<text x="178.1" y="81.8">node</text>
<text x="178.1" y="83.8">The</text>
<text x="182.5" y="83.8">yellow</text>
<text x="183.8" y="81.8">in</text>
<text x="186" y="79.7">any</text>
<text x="186.7" y="81.8">the</text>
<text x="189.5" y="83.8">Debug</text>
<text x="190.4" y="79.7">packets</text>
<text x="190.9" y="81.8">bus</text>
<text x="195.4" y="81.8">network.</text>
<text x="196.5" y="83.8">LED's</text>
<text x="198.9" y="79.7">at</text>
<text x="201.9" y="79.7">all</text>
<text x="202.8" y="83.8">function</text>
<text x="205.6" y="79.7">in</text>
<text x="208.5" y="79.7">a</text>
<text x="210.8" y="79.7">given</text>
<text x="211.7" y="83.8">can</text>
<text x="216.2" y="83.8">be</text>
<text x="216.9" y="79.7">time</text>
<text x="219.6" y="83.8">defined</text>
<text x="222.2" y="79.7">frame.</text>
<text x="227.8" y="83.8">in</text>
<text x="229.4" y="79.7">This</text>
<text x="230.7" y="83.8">software</text>
<text x="234.4" y="79.7">indicator</text>
<text x="239.8" y="83.8">to</text>
<text x="242.9" y="83.8">assist</text>
<text x="243.9" y="79.7">allows</text>
<text x="249.6" y="83.8">in</text>
<text x="251.1" y="79.7">simple</text>
<text x="252.5" y="83.8">debugging.</text>
<text x="258.5" y="79.7">identification</text>
<text x="272.2" y="79.7">of</text>
<text x="275.2" y="79.7">a</text>
<text x="277.5" y="79.7">faulty</text>
<text x="10.3" y="85.9">B</text>
<text x="66.4" y="89.4">bus_err_led</text>
<text x="70.1" y="84.3">pwr_led</text>
<text x="70.5" y="86.9">ble_led</text>
<text x="205.9" y="89.8">pwr_led</text>
<text x="221.3" y="89.8">ble_led</text>
<text x="233.2" y="89.8">bus_err_led</text>
<text x="249" y="89.8">dbg_leg</text>
<text x="285.3" y="85.9">B</text>
<text x="69.9" y="94.5">dbg_leg</text>
<text x="212.1" y="93.6">R1</text>
<text x="227.3" y="93.6">R2</text>
<text x="241.3" y="93.6">R3</text>
<text x="255.3" y="93.6">R4</text>
<text x="114.3" y="99.9">Earth</text>
<text x="212.1" y="96.1">220</text>
<text x="213.4" y="101.5">D1</text>
<text x="227.3" y="96.1">220</text>
<text x="228.6" y="101.5">D2</text>
<text x="241.3" y="96.1">220</text>
<text x="242.6" y="101.5">D3</text>
<text x="255.3" y="96.1">220</text>
<text x="256.5" y="101.5">D4</text>
<text x="213.4" y="104.1">LED</text>
<text x="228.6" y="104.1">LED</text>
<text x="242.6" y="104.1">LED</text>
<text x="256.5" y="104.1">LED</text>
<text x="207" y="112.6">Earth</text>
<text x="222.2" y="112.6">Earth</text>
<text x="236.2" y="112.6">Earth</text>
<text x="250.1" y="112.6">Earth</text>
<text x="178.1" y="117">Control</text>
<text x="178.1" y="119">Two</text>
<text x="182.7" y="119">buttons</text>
<text x="186.2" y="117">Buttons:</text>
<text x="191" y="119">are</text>
<text x="195.2" y="119">provided</text>
<text x="204.4" y="119">for</text>
<text x="208.2" y="119">debugging</text>
<text x="219.1" y="119">purposes,</text>
<text x="229.4" y="119">being</text>
<text x="235.7" y="119">the</text>
<text x="239.9" y="119">reset</text>
<text x="245.8" y="119">and</text>
<text x="250.4" y="119">debug</text>
<text x="257.2" y="119">buttons.</text>
<text x="266.1" y="119">Pressing</text>
<text x="275.4" y="119">the</text>
<text x="279.5" y="119">reset</text>
<text x="178.1" y="121.1">button</text>
<text x="178.1" y="123.1">button</text>
<text x="178.1" y="125.2">The</text>
<text x="182.5" y="125.2">BLE</text>
<text x="185.3" y="121.1">will</text>
<text x="185.3" y="123.1">can</text>
<text x="187.1" y="125.2">button</text>
<text x="189.8" y="121.1">pull</text>
<text x="189.9" y="123.1">be</text>
<text x="193.3" y="123.1">controlled</text>
<text x="194.3" y="125.2">is</text>
<text x="194.6" y="121.1">the</text>
<text x="197.1" y="125.2">intended</text>
<text x="198.7" y="121.1">ESP32's</text>
<text x="204.1" y="123.1">in</text>
<text x="206.4" y="125.2">for</text>
<text x="207" y="123.1">software.</text>
<text x="207.6" y="121.1">ENABLE pin</text>
<text x="210.2" y="125.2">use</text>
<text x="214.7" y="125.2">by</text>
<text x="218" y="125.2">an</text>
<text x="219.8" y="121.1">low,</text>
<text x="221.4" y="125.2">end-operator,</text>
<text x="224.7" y="121.1">rebooting</text>
<text x="234.9" y="121.1">the</text>
<text x="236.1" y="125.2">and</text>
<text x="239" y="121.1">microcontroller.</text>
<text x="240.8" y="125.2">features</text>
<text x="249.7" y="125.2">an</text>
<text x="253.1" y="125.2">RC filter</text>
<text x="255.3" y="121.1">The</text>
<text x="259.7" y="121.1">function</text>
<text x="262.6" y="125.2">to</text>
<text x="265.7" y="125.2">avoid</text>
<text x="268.6" y="121.1">of</text>
<text x="271.7" y="121.1">the</text>
<text x="271.9" y="125.2">accidental</text>
<text x="275.8" y="121.1">debug</text>
<text x="178.1" y="127.2">triggering.</text>
<text x="178.1" y="129.2">not</text>
<text x="182.3" y="129.2">needed,</text>
<text x="189.1" y="127.2">This</text>
<text x="190.8" y="129.2">while</text>
<text x="194" y="127.2">button</text>
<text x="196.8" y="129.2">still</text>
<text x="201.2" y="127.2">allows</text>
<text x="201.7" y="129.2">keeping</text>
<text x="208.4" y="127.2">a</text>
<text x="210.1" y="129.2">the</text>
<text x="210.7" y="127.2">user</text>
<text x="214.2" y="129.2">system</text>
<text x="215.9" y="127.2">to</text>
<text x="219" y="127.2">enable</text>
<text x="221.9" y="129.2">functional</text>
<text x="226.4" y="127.2">or</text>
<text x="229.5" y="127.2">disable</text>
<text x="232.7" y="129.2">to</text>
<text x="235.7" y="129.2">relay</text>
<text x="237.5" y="127.2">the</text>
<text x="241.5" y="129.2">messages</text>
<text x="241.7" y="127.2">bluetooth</text>
<text x="251.8" y="127.2">radio</text>
<text x="252" y="129.2">over</text>
<text x="257.1" y="129.2">the</text>
<text x="257.8" y="127.2">to</text>
<text x="260.8" y="127.2">conserve</text>
<text x="261.3" y="129.2">UART bus.</text>
<text x="270.4" y="127.2">power</text>
<text x="277" y="127.2">when</text>
<text x="282.9" y="127.2">it</text>
<text x="10.3" y="135.9">C</text>
<text x="107.9" y="136.8">Earth</text>
<text x="204.1" y="135.5">+3.3V</text>
<text x="244.7" y="135.5">+3.3V</text>
<text x="266.3" y="136.8">+3.3V</text>
<text x="285.3" y="135.9">C</text>
<text x="198.3" y="143.1">10k</text>
<text x="199.2" y="140.6">R5</text>
<text x="213" y="141" transform="rotate(-90 213 141)">10k</text>
<text x="215.5" y="141" transform="rotate(-90 215.5 141)">R6</text>
<text x="219.7" y="143.2">ble_btn</text>
<text x="238.3" y="143.1">4.7k</text>
<text x="239.9" y="140.6">R7</text>
<text x="248.9" y="143.2">dbg_btn</text>
<text x="261.5" y="141.8">R9</text>
<text x="208.3" y="148.2">SW2</text>
<text x="221" y="149.5">C4</text>
<text x="248.9" y="148.2">SW1</text>
<text x="259.9" y="144.4">4.7k</text>
<text x="270.5" y="144.4">reset_btn</text>
<text x="270.5" y="149.5">SW4</text>
<text x="208.3" y="150.7">SW_Push</text>
<text x="221" y="152">44uF</text>
<text x="248.9" y="150.7">SW_Push</text>
<text x="270.5" y="152">SW_Push</text>
<text x="13" y="157.6">3.3V</text>
<text x="13" y="159.7">9V</text>
<text x="16.5" y="159.7">input</text>
<text x="18.3" y="157.6">Power</text>
<text x="22.4" y="159.7">will</text>
<text x="25.1" y="157.6">Regulator:</text>
<text x="26.9" y="159.7">be</text>
<text x="30.3" y="159.7">fed</text>
<text x="34.4" y="159.7">from</text>
<text x="39.9" y="159.7">the</text>
<text x="44.1" y="159.7">onboard</text>
<text x="52.9" y="159.7">battery</text>
<text x="60.7" y="159.7">pack,</text>
<text x="66.9" y="159.7">with</text>
<text x="71.9" y="159.7">an</text>
<text x="75.3" y="159.7">optional</text>
<text x="84.2" y="159.7">barrel</text>
<text x="91" y="159.7">jack</text>
<text x="96.1" y="159.7">for</text>
<text x="99.9" y="159.7">testing</text>
<text x="107.5" y="159.7">purposes.</text>
<text x="201.9" y="159.6">Earth</text>
<text x="215.9" y="159.6">Earth</text>
<text x="242.5" y="159.6">Earth</text>
<text x="264.1" y="160.9">Earth</text>
<text x="56.4" y="164.7">+9V</text>
<text x="38.9" y="173.6">Barrel_Jack</text>
<text x="43.3" y="171">J4</text>
<text x="53.4" y="172.3">F1</text>
<text x="61.4" y="168.8">JP2</text>
<text x="111.3" y="168.2">C1</text>
<text x="111.3" y="170.8">100nF</text>
<text x="138" y="171">+3.3V</text>
<text x="143.5" y="173.6">TP1</text>
<text x="50.1" y="176.3">1</text>
<text x="53.4" y="174.9">1A</text>
<text x="60.2" y="174.1">JP1</text>
<text x="75.5" y="177.5">1</text>
<text x="80.3" y="178.7">FB</text>
<text x="101.5" y="178.7">BST</text>
<text x="108.5" y="177.5">6</text>
<text x="117.8" y="178.7">4.7uH</text>
<text x="119.4" y="176.1">L1</text>
<text x="125.3" y="176.1">+3.3V</text>
<text x="137.7" y="178.7">+9V</text>
<text x="143.5" y="176.1">3.3V_TP</text>
<text x="10.3" y="185.9">D</text>
<text x="50.1" y="181.4">2</text>
<text x="75.5" y="180.1">2</text>
<text x="75.5" y="182.6">3</text>
<text x="80.3" y="181.2">EN</text>
<text x="80.3" y="183.7">VIN</text>
<text x="101.1" y="183.7">GND</text>
<text x="102.3" y="181.2">SW</text>
<text x="108.5" y="180.1">5</text>
<text x="108.5" y="182.6">4</text>
<text x="127" y="183.7">C2</text>
<text x="143.5" y="181.2">TP2</text>
<text x="143.5" y="183.7">9V_TP</text>
<text x="285.3" y="185.9">D</text>
<text x="72.7" y="187.6">C3</text>
<text x="72.7" y="190.1">10uF</text>
<text x="127" y="186.3">44uF</text>
<text x="143.5" y="187.6">TP3</text>
<text x="143.5" y="190.1">GND_TP</text>
<text x="67.3" y="195.2">Earth</text>
<text x="121.9" y="193.9">Earth</text>
<text x="135.8" y="193.9">Earth</text>
<text x="35" y="199.9">1</text>
<text x="85" y="199.9">2</text>
<text x="135" y="199.9">3</text>
<text x="185" y="199.9">4</text>
<text x="235" y="199.9">5</text>
<text x="285" y="199.9">6</text>
</g>
<g font-size="1.4">
<text x="200" y="37.8">1</text>
<text x="200" y="40.4">2</text>
<text x="204.2" y="38.8">VCC</text>
<text x="204.2" y="41.4">D-</text>
<text x="79.4" y="45.5">3</text>
<text x="83.6" y="46.5">EN</text>
<text x="98.8" y="43.9">3V3</text>
<text x="104.8" y="42.9">2</text>
<text x="200" y="42.9">3</text>
<text x="200" y="45.5">4</text>
<text x="204.2" y="43.9">D+</text>
<text x="204.2" y="46.5">ID</text>
<text x="78.9" y="50.5">36</text>
<text x="78.9" y="53.1">37</text>
<text x="83.6" y="51.5">RXD0</text>
<text x="199.6" y="53.1">S1</text>
<text x="200" y="48">5</text>
<text x="204.2" y="49">GND</text>
<text x="78.9" y="58.2">27</text>
<text x="83.6" y="54.1">TXD0</text>
<text x="83.6" y="59.2">IO0</text>
<text x="98.1" y="59.2">IO17</text>
<text x="104.3" y="58.2">10</text>
<text x="199.6" y="55.6">S2</text>
<text x="204.2" y="54.1">SHIELD</text>
<text x="204.2" y="56.6">SHIELD__1</text>
<text x="78.9" y="60.7">39</text>
<text x="78.9" y="63.2">38</text>
<text x="78.9" y="65.8">15</text>
<text x="83.6" y="61.7">IO1</text>
<text x="83.6" y="64.2">IO2</text>
<text x="98.1" y="61.7">IO18</text>
<text x="98.1" y="64.2">IO19</text>
<text x="104.3" y="60.7">11</text>
<text x="104.3" y="63.2">13</text>
<text x="104.3" y="65.8">14</text>
<text x="79.4" y="68.3">4</text>
<text x="79.4" y="70.9">5</text>
<text x="83.6" y="66.8">IO3</text>
<text x="83.6" y="69.3">IO4</text>
<text x="83.6" y="71.9">IO5</text>
<text x="98.1" y="66.8">IO20</text>
<text x="98.1" y="69.3">IO21</text>
<text x="98.1" y="71.9">IO35</text>
<text x="104.3" y="68.3">23</text>
<text x="104.3" y="70.9">28</text>
<text x="79.4" y="73.4">6</text>
<text x="79.4" y="75.9">7</text>
<text x="83.6" y="74.4">IO6</text>
<text x="83.6" y="76.9">IO7</text>
<text x="98.1" y="74.4">IO36</text>
<text x="98.1" y="76.9">IO37</text>
<text x="104.3" y="73.4">29</text>
<text x="104.3" y="75.9">30</text>
<text x="78.9" y="78.5">12</text>
<text x="78.9" y="81">17</text>
<text x="78.9" y="83.6">18</text>
<text x="83.6" y="79.5">IO8</text>
<text x="83.6" y="82">IO9</text>
<text x="98.1" y="79.5">IO38</text>
<text x="98.1" y="82">IO39</text>
<text x="104.3" y="78.5">31</text>
<text x="104.3" y="81">32</text>
<text x="104.3" y="83.6">33</text>
<text x="78.9" y="86.1">19</text>
<text x="78.9" y="88.6">20</text>
<text x="83.6" y="84.6">IO10</text>
<text x="83.6" y="87.1">IO11</text>
<text x="83.6" y="89.6">IO12</text>
<text x="98.1" y="84.6">IO40</text>
<text x="98.1" y="87.1">IO41</text>
<text x="98.1" y="89.6">IO42</text>
<text x="104.3" y="86.1">34</text>
<text x="104.3" y="88.6">35</text>
<text x="78.9" y="91.2">21</text>
<text x="78.9" y="93.7">22</text>
<text x="83.6" y="92.2">IO13</text>
<text x="83.6" y="94.7">IO14</text>
<text x="98.1" y="92.2">IO45</text>
<text x="98.1" y="94.7">IO46</text>
<text x="104.3" y="91.2">26</text>
<text x="104.3" y="93.7">16</text>
<text x="79.4" y="96.3">8</text>
<text x="79.4" y="98.8">9</text>
<text x="83.6" y="97.3">IO15</text>
<text x="83.6" y="99.8">IO16</text>
<text x="98.1" y="97.3">IO47</text>
<text x="98.1" y="99.8">IO48</text>
<text x="104.3" y="96.3">24</text>
<text x="104.3" y="98.8">25</text>
<text x="96" y="107.4">GND__1</text>
<text x="98.5" y="104.9">GND</text>
<text x="104.3" y="106.4">40</text>
<text x="104.8" y="103.9">1</text>
<text x="96" y="110">GND__2</text>
<text x="96" y="112.5">GND__3</text>
<text x="103.4" y="109">41_1</text>
<text x="103.4" y="111.5">41_2</text>
<text x="96" y="115">GND__4</text>
<text x="96" y="117.6">GND__5</text>
<text x="103.4" y="114">41_3</text>
<text x="103.4" y="116.6">41_4</text>
<text x="103.4" y="119.1">41_5</text>
<text x="96" y="120.1">GND__6</text>
<text x="96" y="122.7">GND__7</text>
<text x="96" y="125.2">GND__8</text>
<text x="103.4" y="121.7">41_6</text>
<text x="103.4" y="124.2">41_7</text>
<text x="95" y="130.3">GND__10</text>
<text x="96" y="127.7">GND__9</text>
<text x="103.4" y="126.7">41_8</text>
<text x="103.4" y="129.3">41_9</text>
</g>
</svg>
